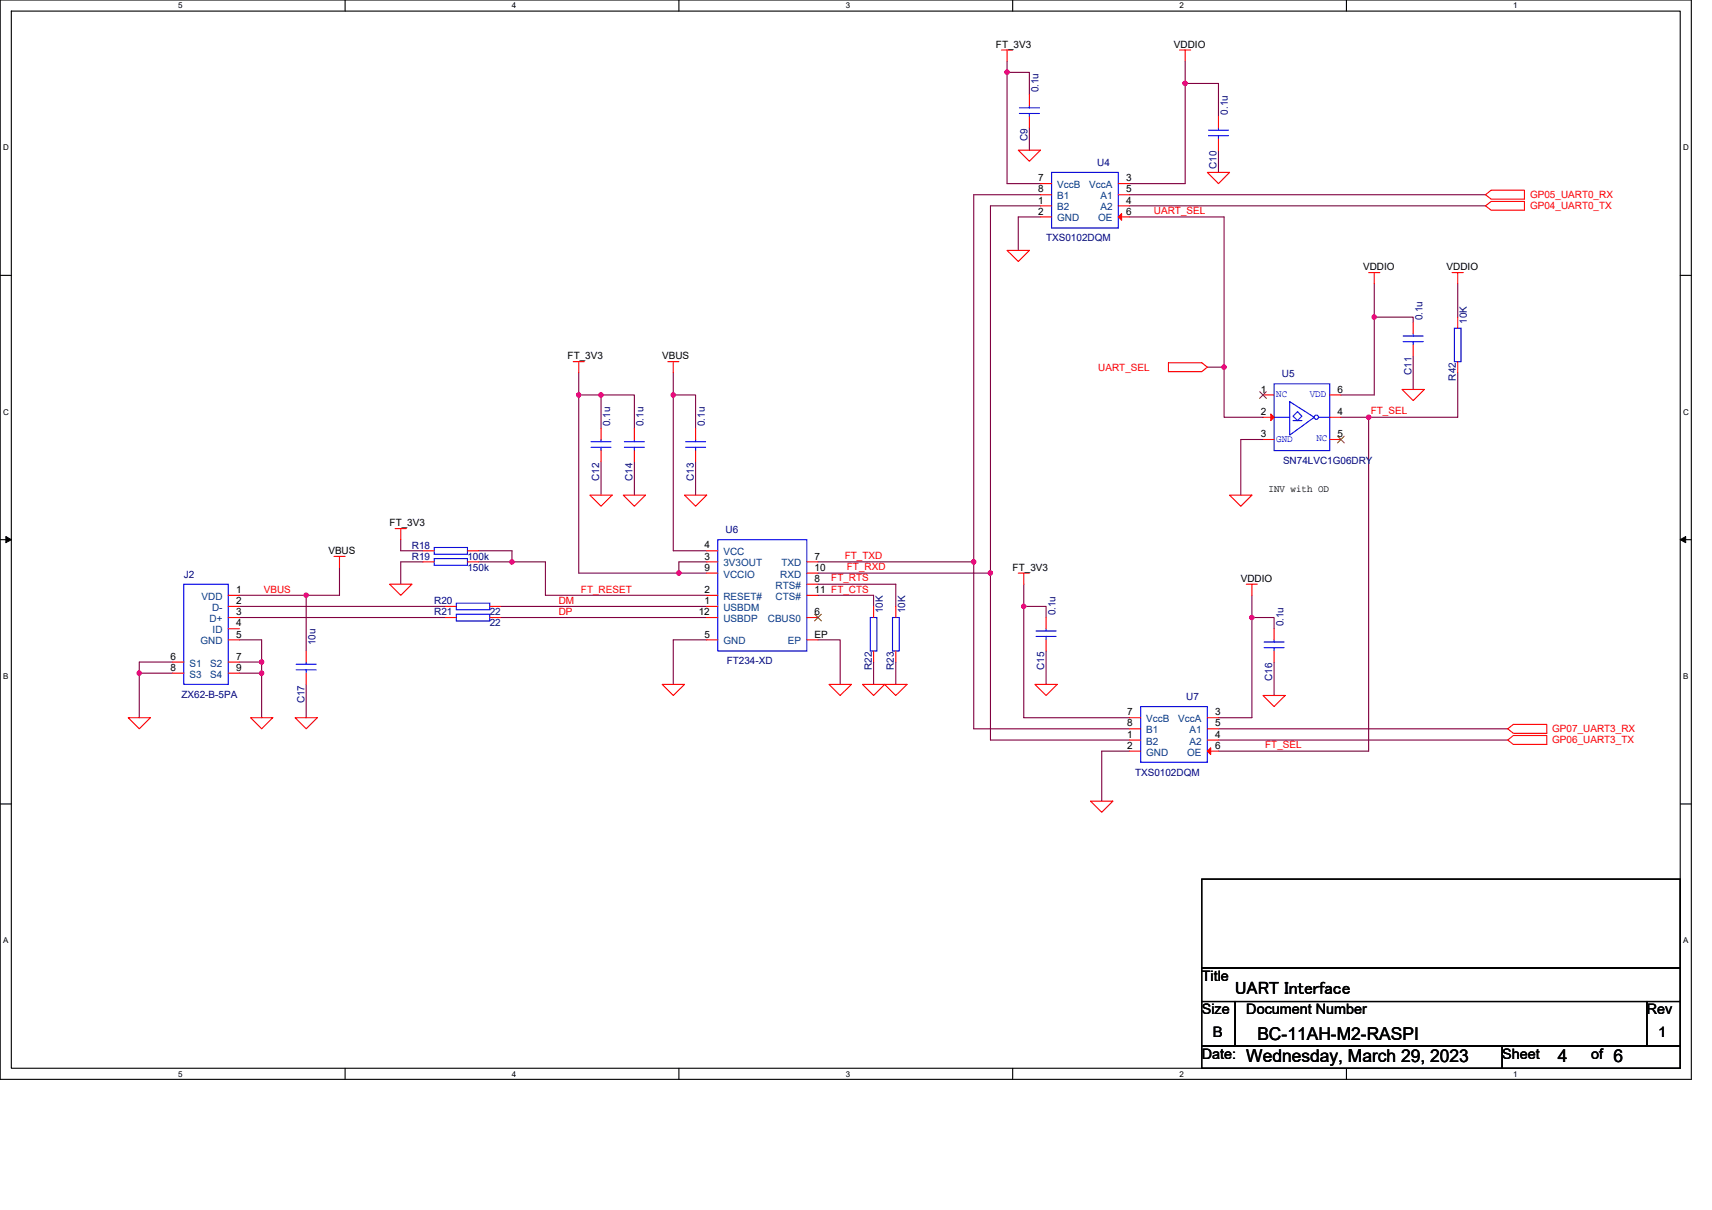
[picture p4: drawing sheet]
<svg xmlns="http://www.w3.org/2000/svg" width="297mm" height="210mm" viewBox="0 0 297 210" stroke-linecap="round" stroke-linejoin="round" font-family="sans-serif">
<path d="M0 0h293.5v187.2h-293.5zM2 1.9h289.5v183.4h-289.5z" fill="none" stroke="#000" stroke-width=".19"/>
<g fill="#fff">
<path d="M30.9 .2h.8v1.6h-.8z"/>
<path d="M30.9 185.5h.8v1.6h-.8z"/>
</g>
<path d="M59.9 0v1.9M59.9 185.3v1.9" fill="none" stroke="#000" stroke-width=".19"/>
<g fill="#fff">
<path d="M88.8 .2h.8v1.6h-.8z"/>
<path d="M88.8 185.5h.8v1.6h-.8z"/>
</g>
<path d="M117.8 0v1.9M117.8 185.3v1.9" fill="none" stroke="#000" stroke-width=".19"/>
<g fill="#fff">
<path d="M146.7 .2h.8v1.6h-.8z"/>
<path d="M146.7 185.5h.8v1.6h-.8z"/>
</g>
<path d="M175.7 0v1.9M175.7 185.3v1.9" fill="none" stroke="#000" stroke-width=".19"/>
<g fill="#fff">
<path d="M204.7 .2h.7v1.6h-.7z"/>
<path d="M204.7 185.5h.7v1.6h-.7z"/>
</g>
<path d="M233.6 0v1.9M233.6 185.3v1.9" fill="none" stroke="#000" stroke-width=".19"/>
<g fill="#fff">
<path d="M262.6 .2h.7v1.6h-.7z"/>
<path d="M262.6 185.5h.7v1.6h-.7z"/>
<path d="M.5 24.8h1v1.6h-1z"/>
<path d="M292 24.8h1v1.6h-1z"/>
<path d="M.5 70.7h1v1.5h-1z"/>
<path d="M292 70.7h1v1.5h-1z"/>
</g>
<path d="M0 47.8h2M291.5 47.8h2" fill="none" stroke="#000" stroke-width=".19"/>
<g fill="#fff">
<path d="M.5 116.5h.9v1.6h-.9z"/>
<path d="M292 116.5h.9v1.6h-.9z"/>
</g>
<path d="M0 93.6h2M291.5 93.6h2" fill="none" stroke="#000" stroke-width=".19"/>
<path d="M1 93.1l1 .5-1 .5zM291.5 93.6l1-.5v1z" fill="#000" stroke="#000" stroke-width=".17"/>
<g fill="#fff">
<path d="M.5 162.4h.9v1.5h-.9z"/>
<path d="M292 162.4h.9v1.5h-.9z"/>
</g>
<path d="M0 139.5h2M291.5 139.5h2M208.5 152.5h83v15.4h-83zM208.5 167.9h83v5.8h-83zM208.5 173.7h5.8v7.8h-5.8zM214.3 173.7h71.4v7.8h-71.4zM285.7 173.7h5.8v7.8h-5.8zM208.5 181.5h52.1v3.8h-52.1zM260.6 181.5h30.9v3.8h-30.9z" fill="none" stroke="#000" stroke-width=".19"/>
<g fill="none" stroke="#800040" stroke-width=".19">
<path d="M174.7 12.6v19.3h5.8M174.7 12.6h3.9v3.8M174.7 10.6v2M205.6 10.6v3.9M205.6 14.5v17.4h-9.6M205.6 14.5h5.8v5.8M178.6 22.2v3.9M180.5 35.7h-8.7v63.7M180.5 33.8h-11.6v63.7M180.5 37.6h-3.8v5.8M196 33.8h61.7M196 35.7h61.7"/>
<path d="M196 37.6h16.4v26.1M211.4 26.1v3.8M238.4 55v13.5h-5.8M238.4 49.2v5.8h6.8v1M252.9 49.2v5.8M100.4 68.5v30.9h17.4M100.4 64.7v3.8M100.4 68.5h3.9M104.3 68.5h5.8v5.8M104.3 68.5v5.8M116.8 64.7v3.8M116.8 68.5v27h5.8"/>
<path d="M116.8 68.5h3.9v5.8M209.5 63.7h2.9M212.4 63.7v8.7h6.7M219.1 76.2h-3.8v9.7M232.6 72.4h4.9M237.5 72.4v57.9h-26.1M245.2 61.8v5.8M252.9 64.7v7.7h-15.4M58.9 98.4v4.9h-5.8M69.5 93.6v1.9h3.9M73.4 97.5h-3.9v3.8M83 95.5h5.8v2"/>
<path d="M83 97.5h5.8M88.8 97.5h5.8v5.8h28M104.3 80.1v5.8M110.1 80.1v5.8M117.8 99.4h4.8M120.7 80.1v5.8M122.6 97.5h-4.8v1.9M141.9 99.4h29.9M141.9 97.5h27M168.9 97.5v28.9h27.1M171.8 99.4v29h24.2M24.2 116.8h5.7"/>
<path d="M24.2 116.8v7.7M29.9 114.9h-5.7v1.9M41.5 103.3h11.6M41.5 111h3.9v3.9M41.5 114.9h3.9M41.5 116.8h3.9M41.5 105.2h35.8M41.5 107.1h35.8M45.4 114.9v1.9M45.4 116.8v7.7M53.1 118.7v5.8M53.1 103.3v9.6"/>
<path d="M86.9 105.2h35.7M86.9 107.1h35.7M122.6 111h-5.8v7.7M141.9 111h3.9v7.7M141.9 103.3h9.7v1.9M141.9 101.3h13.5v3.9M151.6 114.9v3.8M155.4 114.9v3.8M177.6 105.2v19.3h18.4M177.6 105.2h3.9v1.9M177.6 101.3v3.9M181.5 112.9v5.8"/>
<path d="M217.2 107.1h3.9v2M217.2 107.1v17.4h-5.8M217.2 103.3v3.8M221.1 114.9v5.7M196 130.3h-4.8v8.7M211.4 126.4h50.2M211.4 128.4h50.2"/>
</g>
<g fill="#f0f" stroke="#f0f" stroke-width=".19">
<circle cx="45.4" cy="114.8" r=".38"/>
<circle cx="45.4" cy="116.8" r=".38"/>
<circle cx="24.2" cy="116.8" r=".38"/>
<circle cx="205.6" cy="14.5" r=".38"/>
<circle cx="217.2" cy="107.1" r=".38"/>
<circle cx="174.7" cy="12.5" r=".38"/>
<circle cx="88.8" cy="97.5" r=".38"/>
<circle cx="168.9" cy="97.5" r=".38"/>
<circle cx="171.8" cy="99.4" r=".38"/>
<circle cx="177.6" cy="105.2" r=".38"/>
<circle cx="117.8" cy="99.4" r=".38"/>
<circle cx="104.3" cy="68.5" r=".38"/>
<circle cx="100.4" cy="68.5" r=".38"/>
<circle cx="116.8" cy="68.5" r=".38"/>
<circle cx="238.4" cy="55" r=".38"/>
<circle cx="53.1" cy="103.3" r=".38"/>
<circle cx="212.4" cy="63.7" r=".38"/>
<circle cx="237.5" cy="72.4" r=".38"/>
</g>
<g fill="none" stroke="#f00" stroke-width=".19">
<path d="M173.8 8.7h1.9M174.7 8.7v1.9M178.6 16.4v1.9M204.7 8.7h1.9M205.6 8.7v1.9M176.7 26.1h3.8l-1.9 1.9zM178.6 20.3v1.9M180.5 35.7h2M180.5 37.6h2M180.5 31.9h2M180.5 33.8h2M194 31.9h2"/>
<path d="M194 35.7h2M194 33.8h2M194 37.6h2M209.5 29.9h3.8l-1.9 2zM211.4 20.3v1.9M211.4 24.1v2M257.7 33.8l1-.8h5.8v1.5h-5.8zM257.7 35.7l1-.8h5.8v1.6h-5.8zM174.7 43.4h3.9l-1.9 2zM237.5 47.3h1.9M238.4 47.3v1.9M245.2 56v1.9"/>
<path d="M245.2 59.8v2M251.9 47.3h2M252.9 47.3v1.9M252.9 55v1.9M99.5 62.7h1.9M100.4 62.7v2M104.3 74.3v1.9M104.3 78.2v1.9M110.1 74.3v1.9M110.1 78.2v1.9M115.9 62.7h1.9M116.8 62.7v2"/>
<path d="M120.7 74.3v1.9M120.7 78.2v1.9M202.7 62.9h5.8l1 .8-1 .8h-5.8zM219.1 68.5h2M219.1 72.4h2M219.1 76.2h2M230.7 72.4h1.9M230.7 68.5h1.9M230.7 76.2h1.9M243.3 67.6h3.8l-1.9 1.9zM252.9 62.7v2M58 96.5h1.9"/>
<path d="M58.9 96.5v1.9M68.6 91.7h1.9M69.5 91.7v1.9M73.4 95.5h1.9M73.4 97.5h1.9M81.1 95.5h1.9M81.1 97.5h1.9M102.3 85.9h3.9l-1.9 1.9zM108.1 85.9h3.9l-1.9 1.9zM118.8 85.9h3.8l-1.9 1.9zM122.6 97.5h1.9M122.6 95.5h1.9"/>
<path d="M122.6 99.4h1.9M140 97.5h1.9M140 99.4h1.9M176.7 99.4h1.9M177.6 99.4v1.9M213.3 85.9h3.9l-1.9 1.9zM29.9 114.9h2M29.9 116.8h2M39.6 103.3h1.9M39.6 105.2h1.9M39.6 107.1h1.9M39.6 109.1h1.9"/>
<path d="M39.6 111h1.9M39.6 114.9h1.9M39.6 116.8h1.9M53.1 112.9v2M53.1 116.8v1.9M67.6 101.3h3.9l-2 2zM77.3 107.1h1.9M77.3 105.2h1.9M85 107.1h1.9M85 105.2h1.9M114.9 118.7h3.9l-2 2zM122.6 105.2h1.9"/>
<path d="M122.6 103.3h1.9M122.6 111h1.9M122.6 107.1h1.9M140 107.1h1.9M140 101.3h1.9M140 103.3h1.9M140 111h1.9M143.8 118.7h3.9l-1.9 2zM149.6 118.7h3.9l-1.9 1.9zM151.6 112.9v2M151.6 105.2v1.9M153.5 118.7h3.9l-2 1.9z"/>
<path d="M155.4 112.9v2M155.4 105.2v1.9M179.6 118.7h3.8l-1.9 2zM181.5 107.1v2M181.5 111v1.9M216.2 101.3h2M217.2 101.3v2M221.1 109.1v1.9M221.1 112.9v2M22.2 124.5h3.9l-1.9 1.9zM43.5 124.5h3.8l-1.9 1.9zM51.2 124.5h3.9l-2 1.9z"/>
<path d="M189.2 139h3.9l-1.9 1.9zM196 128.4h1.9M196 130.3h1.9M196 124.5h1.9M196 126.4h1.9M209.5 124.5h1.9M209.5 128.4h1.9M209.5 126.4h1.9M209.5 130.3h1.9M219.1 120.6h3.9l-1.9 2zM261.6 126.4l1-.7h5.8v1.5h-5.8zM261.6 128.4l1-.8h5.8v1.5h-5.8z"/>
</g>
<g fill="none" stroke="#00f" stroke-width=".19">
<path d="M176.9 19.7h3.4M176.9 18.7h3.4M178.6 18.3v.4M178.6 19.7v.6M182.5 29.9h11.5v9.7h-11.5zM209.7 23.5h3.4M209.7 22.6h3.4M211.4 22.2v.4M211.4 23.5v.6M243.5 59.3h3.4M243.5 58.3h3.4M245.2 57.9v.4"/>
<path d="M245.2 59.3v.5M252.3 56.9h1.2v5.8h-1.2zM102.5 77.6h3.5M102.5 76.6h3.5M104.3 76.2v.4M104.3 77.6v.6M108.3 77.6h3.5M108.3 76.6h3.5M110.1 76.2v.4M110.1 77.6v.6M119 77.6h3.4M119 76.6h3.4"/>
<path d="M120.7 76.2v.4M120.7 77.6v.6M221.1 66.6h9.6v11.6h-9.6zM221.1 72.4h2.7M223.8 69.7l4.2 2.7-4.2 3.1zM224.3 72.2l.8-.8 .8 .8-.8 .8zM224.3 73h1.6M228.8 72.4h1.9M75.3 95h5.8v1.1h-5.8zM75.3 96.9h5.8v1.2h-5.8zM124.5 93.6h15.5v19.3h-15.5zM31.9 101.3h7.7v17.4h-7.7z"/>
<path d="M51.4 116.2h3.5M51.4 115.2h3.5M53.1 114.9v.3M53.1 116.2v.6M79.2 106.6h5.8v1.1h-5.8zM79.2 104.6h5.8v1.2h-5.8zM151 107.1h1.1v5.8h-1.1zM154.9 107.1h1.1v5.8h-1.1zM179.8 110.4h3.4M179.8 109.5h3.4M181.5 109.1v.4M181.5 110.4v.6"/>
<path d="M219.3 112.4h3.5M219.3 111.4h3.5M221.1 111v.4M221.1 112.4v.5M197.9 122.6h11.6v9.6h-11.6z"/>
<circle cx="228.4" cy="72.4" r=".38"/>
</g>
<path d="M218.6 67.9l1.1 1.2M219.7 67.9l-1.2 1.2M232.1 75.7l1.1 1.1M233.2 75.7l-1.2 1.1M141.3 106.6l1.2 1.1M142.5 106.6l-1.2 1.1" fill="none" stroke="#804000" stroke-width=".17"/>
<g fill="#f00" stroke="#f00" stroke-width=".19">
<path d="M220.5 71.8l.6 .6-.6 .6z"/>
<path d="M209.5 130.3l.6-.6v1.2z"/>
<path d="M194 37.6l.6-.5v1.1z"/>
</g>
<g font-size="3.1">
<text x="214.3" y="172.5">UART Interface</text>
<text x="216.2" y="184.2">Wednesday, March 29, 2023</text>
<text x="218.2" y="180.3">BC-11AH-M2-RASPI</text>
<text x="270.3" y="184.2">4</text>
<text x="279.9" y="184.2">6</text>
</g>
<g font-size="2.5">
<text x="208.5" y="170.2">Title</text>
<text x="208.5" y="176">Size</text>
<text x="210.5" y="179.8">B</text>
<text x="216.2" y="176">Document Number</text>
<text x="285.7" y="176">Rev</text>
<text x="287.7" y="179.8">1</text>
<text x="208.5" y="183.7">Date:</text>
<text x="260.6" y="183.7">Sheet</text>
<text x="276.1" y="183.7">of</text>
</g>
<g font-size="1.7">
<text x="172.8" y="8.3">FT_3V3</text>
<text x="203.7" y="8.3">VDDIO</text>
<text x="180.1" y="35.3">1</text>
<text x="180.1" y="31.5">7</text>
<text x="180.1" y="33.4">8</text>
<text x="195.4" y="31.5">3</text>
<text x="195.4" y="35.3">4</text>
<text x="195.4" y="33.4">5</text>
<text x="180.1" y="37.2">2</text>
<text x="195.4" y="37.2">6</text>
<text x="236.5" y="46.9">VDDIO</text>
<text x="251" y="46.9">VDDIO</text>
<text x="98.5" y="62.4">FT_3V3</text>
<text x="114.9" y="62.4">VBUS</text>
<text x="218.7" y="68.1">1</text>
<text x="218.7" y="72">2</text>
<text x="232.1" y="72">4</text>
<text x="232.1" y="68.1">6</text>
<text x="218.7" y="75.8">3</text>
<text x="232.1" y="75.8">5</text>
<text x="220.1" y="85.3">INV with OD</text>
<text x="67.6" y="91.3">FT_3V3</text>
<text x="122.2" y="95.1">4</text>
<text x="57" y="96.1">VBUS</text>
<text x="122.2" y="97.1">3</text>
<text x="122.2" y="99">9</text>
<text x="141.3" y="97.1">7</text>
<text x="141.3" y="100.9">8</text>
<text x="141.3" y="99">10</text>
<text x="175.7" y="99">FT_3V3</text>
<text x="215.3" y="101">VDDIO</text>
<text x="41" y="104.8">2</text>
<text x="41" y="106.7">3</text>
<text x="41" y="102.9">1</text>
<text x="121.2" y="106.7">12</text>
<text x="122.2" y="104.8">1</text>
<text x="122.2" y="102.9">2</text>
<text x="141.3" y="102.9">11 FT_CTS</text>
<text x="141.3" y="106.7">6</text>
<text x="41" y="108.7">4</text>
<text x="41" y="110.6">5</text>
<text x="122.2" y="110.6">5</text>
<text x="141.3" y="110.6">EP</text>
<text x="29.6" y="114.4">6</text>
<text x="29.6" y="116.4">8</text>
<text x="41" y="114.4">7</text>
<text x="41" y="116.4">9</text>
<text x="195.6" y="124.1">7</text>
<text x="210.8" y="124.1">3</text>
<text x="195.6" y="128">1</text>
<text x="195.6" y="129.9">2</text>
<text x="195.6" y="126">8</text>
<text x="210.8" y="129.9">6</text>
<text x="210.8" y="128">4</text>
<text x="210.8" y="126">5</text>
</g>
<g font-size="1.7" fill="#000080">
<text x="180.2" y="16" transform="rotate(-90 180.2 16)">0.1u</text>
<text x="213" y="19.9" transform="rotate(-90 213 19.9)">0.1u</text>
<text x="178.3" y="24.5" transform="rotate(-90 178.3 24.5)">C9</text>
<text x="190.4" y="28.8">U4</text>
<text x="211.1" y="29.3" transform="rotate(-90 211.1 29.3)">C10</text>
<text x="181.5" y="41.9">TXS0102DQM</text>
<text x="246.8" y="55.6" transform="rotate(-90 246.8 55.6)">0.1u</text>
<text x="254.5" y="56.2" transform="rotate(-90 254.5 56.2)">10K</text>
<text x="222.4" y="65.4">U5</text>
<text x="244.9" y="65" transform="rotate(-90 244.9 65)">C11</text>
<text x="252.6" y="66" transform="rotate(-90 252.6 66)">R42</text>
<text x="105.9" y="73.9" transform="rotate(-90 105.9 73.9)">0.1u</text>
<text x="111.7" y="73.9" transform="rotate(-90 111.7 73.9)">0.1u</text>
<text x="122.3" y="73.9" transform="rotate(-90 122.3 73.9)">0.1u</text>
<text x="103.9" y="83.4" transform="rotate(-90 103.9 83.4)">C12</text>
<text x="109.7" y="83.4" transform="rotate(-90 109.7 83.4)">C14</text>
<text x="120.4" y="83.4" transform="rotate(-90 120.4 83.4)">C13</text>
<text x="222.6" y="80.5">SN74LVC1G06DRY</text>
<text x="71.5" y="95.2">R18</text>
<text x="125.9" y="92.5">U6</text>
<text x="31.9" y="100.2">J2</text>
<text x="71.5" y="97.1">R19</text>
<text x="81.1" y="97.1">100k</text>
<text x="81.1" y="99">150k</text>
<text x="75.3" y="106.7">R21</text>
<text x="75.3" y="104.8">R20</text>
<text x="85" y="106.7">22</text>
<text x="153.2" y="106.4" transform="rotate(-90 153.2 106.4)">10K</text>
<text x="157" y="106.4" transform="rotate(-90 157 106.4)">10K</text>
<text x="183.1" y="106.7" transform="rotate(-90 183.1 106.7)">0.1u</text>
<text x="54.7" y="112" transform="rotate(-90 54.7 112)">10u</text>
<text x="85" y="108.7">22</text>
<text x="222.7" y="108.7" transform="rotate(-90 222.7 108.7)">0.1u</text>
<text x="126.1" y="115.2">FT234-XD</text>
<text x="151.3" y="116.2" transform="rotate(-90 151.3 116.2)">R22</text>
<text x="155.1" y="116.2" transform="rotate(-90 155.1 116.2)">R23</text>
<text x="181.2" y="116.2" transform="rotate(-90 181.2 116.2)">C15</text>
<text x="220.7" y="118.1" transform="rotate(-90 220.7 118.1)">C16</text>
<text x="31.5" y="121">ZX62-B-5PA</text>
<text x="52.8" y="122" transform="rotate(-90 52.8 122)">C17</text>
<text x="205.8" y="121.4">U7</text>
<text x="196.9" y="134.5">TXS0102DQM</text>
</g>
<g font-size="1.7" fill="#004080">
<text x="183.4" y="32.6">VccB</text>
<text x="183.4" y="34.6">B1</text>
<text x="189" y="32.6">VccA</text>
<text x="190.9" y="34.6">A1</text>
<text x="183.4" y="36.5">B2</text>
<text x="183.4" y="38.4">GND</text>
<text x="190.5" y="38.4">OE</text>
<text x="190.9" y="36.5">A2</text>
<text x="125.5" y="98.3">3V3OUT</text>
<text x="125.5" y="96.3">VCC</text>
<text x="125.5" y="100.2">VCCIO</text>
<text x="135.4" y="100.2">RXD</text>
<text x="135.6" y="98.3">TXD</text>
<text x="35" y="104.1">VDD</text>
<text x="36.4" y="107.9">D+</text>
<text x="36.8" y="106">D-</text>
<text x="125.5" y="106">USBDM</text>
<text x="125.5" y="104.1">RESET#</text>
<text x="125.5" y="107.9">USBDP</text>
<text x="133.2" y="107.9">CBUS0</text>
<text x="134.6" y="102.1">RTS#</text>
<text x="134.6" y="104.1">CTS#</text>
<text x="34.8" y="111.8">GND</text>
<text x="36.9" y="109.9">ID</text>
<text x="125.5" y="111.8">GND</text>
<text x="136.7" y="111.8">EP</text>
<text x="32.9" y="115.6">S1</text>
<text x="32.9" y="117.6">S3</text>
<text x="36.5" y="115.6">S2</text>
<text x="36.5" y="117.6">S4</text>
<text x="198.9" y="125.3">VccB</text>
<text x="204.4" y="125.3">VccA</text>
<text x="198.9" y="129.2">B2</text>
<text x="198.9" y="131.1">GND</text>
<text x="198.9" y="127.2">B1</text>
<text x="206" y="131.1">OE</text>
<text x="206.4" y="129.2">A2</text>
<text x="206.4" y="127.2">A1</text>
</g>
<g font-size="1.7" fill="#f00">
<text x="265.5" y="34.4">GP05_UART0_RX</text>
<text x="200.2" y="37.1">UART_SEL</text>
<text x="265.5" y="36.3">GP04_UART0_TX</text>
<text x="190.6" y="64.3">UART_SEL</text>
<text x="237.8" y="71.9">FT_SEL</text>
<text x="144.2" y="100.9">FT_RTS</text>
<text x="146.6" y="97">FT_TXD</text>
<text x="146.9" y="98.9">FT_RXD</text>
<text x="45.8" y="102.9">VBUS</text>
<text x="96.9" y="104.8">DM</text>
<text x="96.9" y="106.7">DP</text>
<text x="100.8" y="102.8">FT_RESET</text>
<text x="219.5" y="129.8">FT_SEL</text>
<text x="269.3" y="127">GP07_UART3_RX</text>
<text x="269.3" y="128.9">GP06_UART3_TX</text>
</g>
<g font-size="1.7" fill="#00f">
<text x="221.4" y="68.9">NC</text>
<text x="227.2" y="68.9">VDD</text>
<text x="221.4" y="76.7">GND</text>
<text x="228.4" y="76.5">NC</text>
</g>
<g font-size="1.4">
<text x="30.9" y="1.5">5</text>
<text x="88.8" y="1.5">4</text>
<text x="146.7" y="1.5">3</text>
<text x="204.7" y="1.5">2</text>
<text x="262.6" y="1.5">1</text>
<text x=".5" y="26.1">D</text>
<text x="292" y="26.1">D</text>
<text x=".5" y="71.9">C</text>
<text x="292" y="71.9">C</text>
<text x=".5" y="117.8">B</text>
<text x="292" y="117.8">B</text>
<text x=".5" y="163.6">A</text>
<text x="292" y="163.6">A</text>
<text x="30.9" y="186.8">5</text>
<text x="88.8" y="186.8">4</text>
<text x="146.7" y="186.8">3</text>
<text x="204.7" y="186.8">2</text>
<text x="262.6" y="186.8">1</text>
</g>
</svg>
